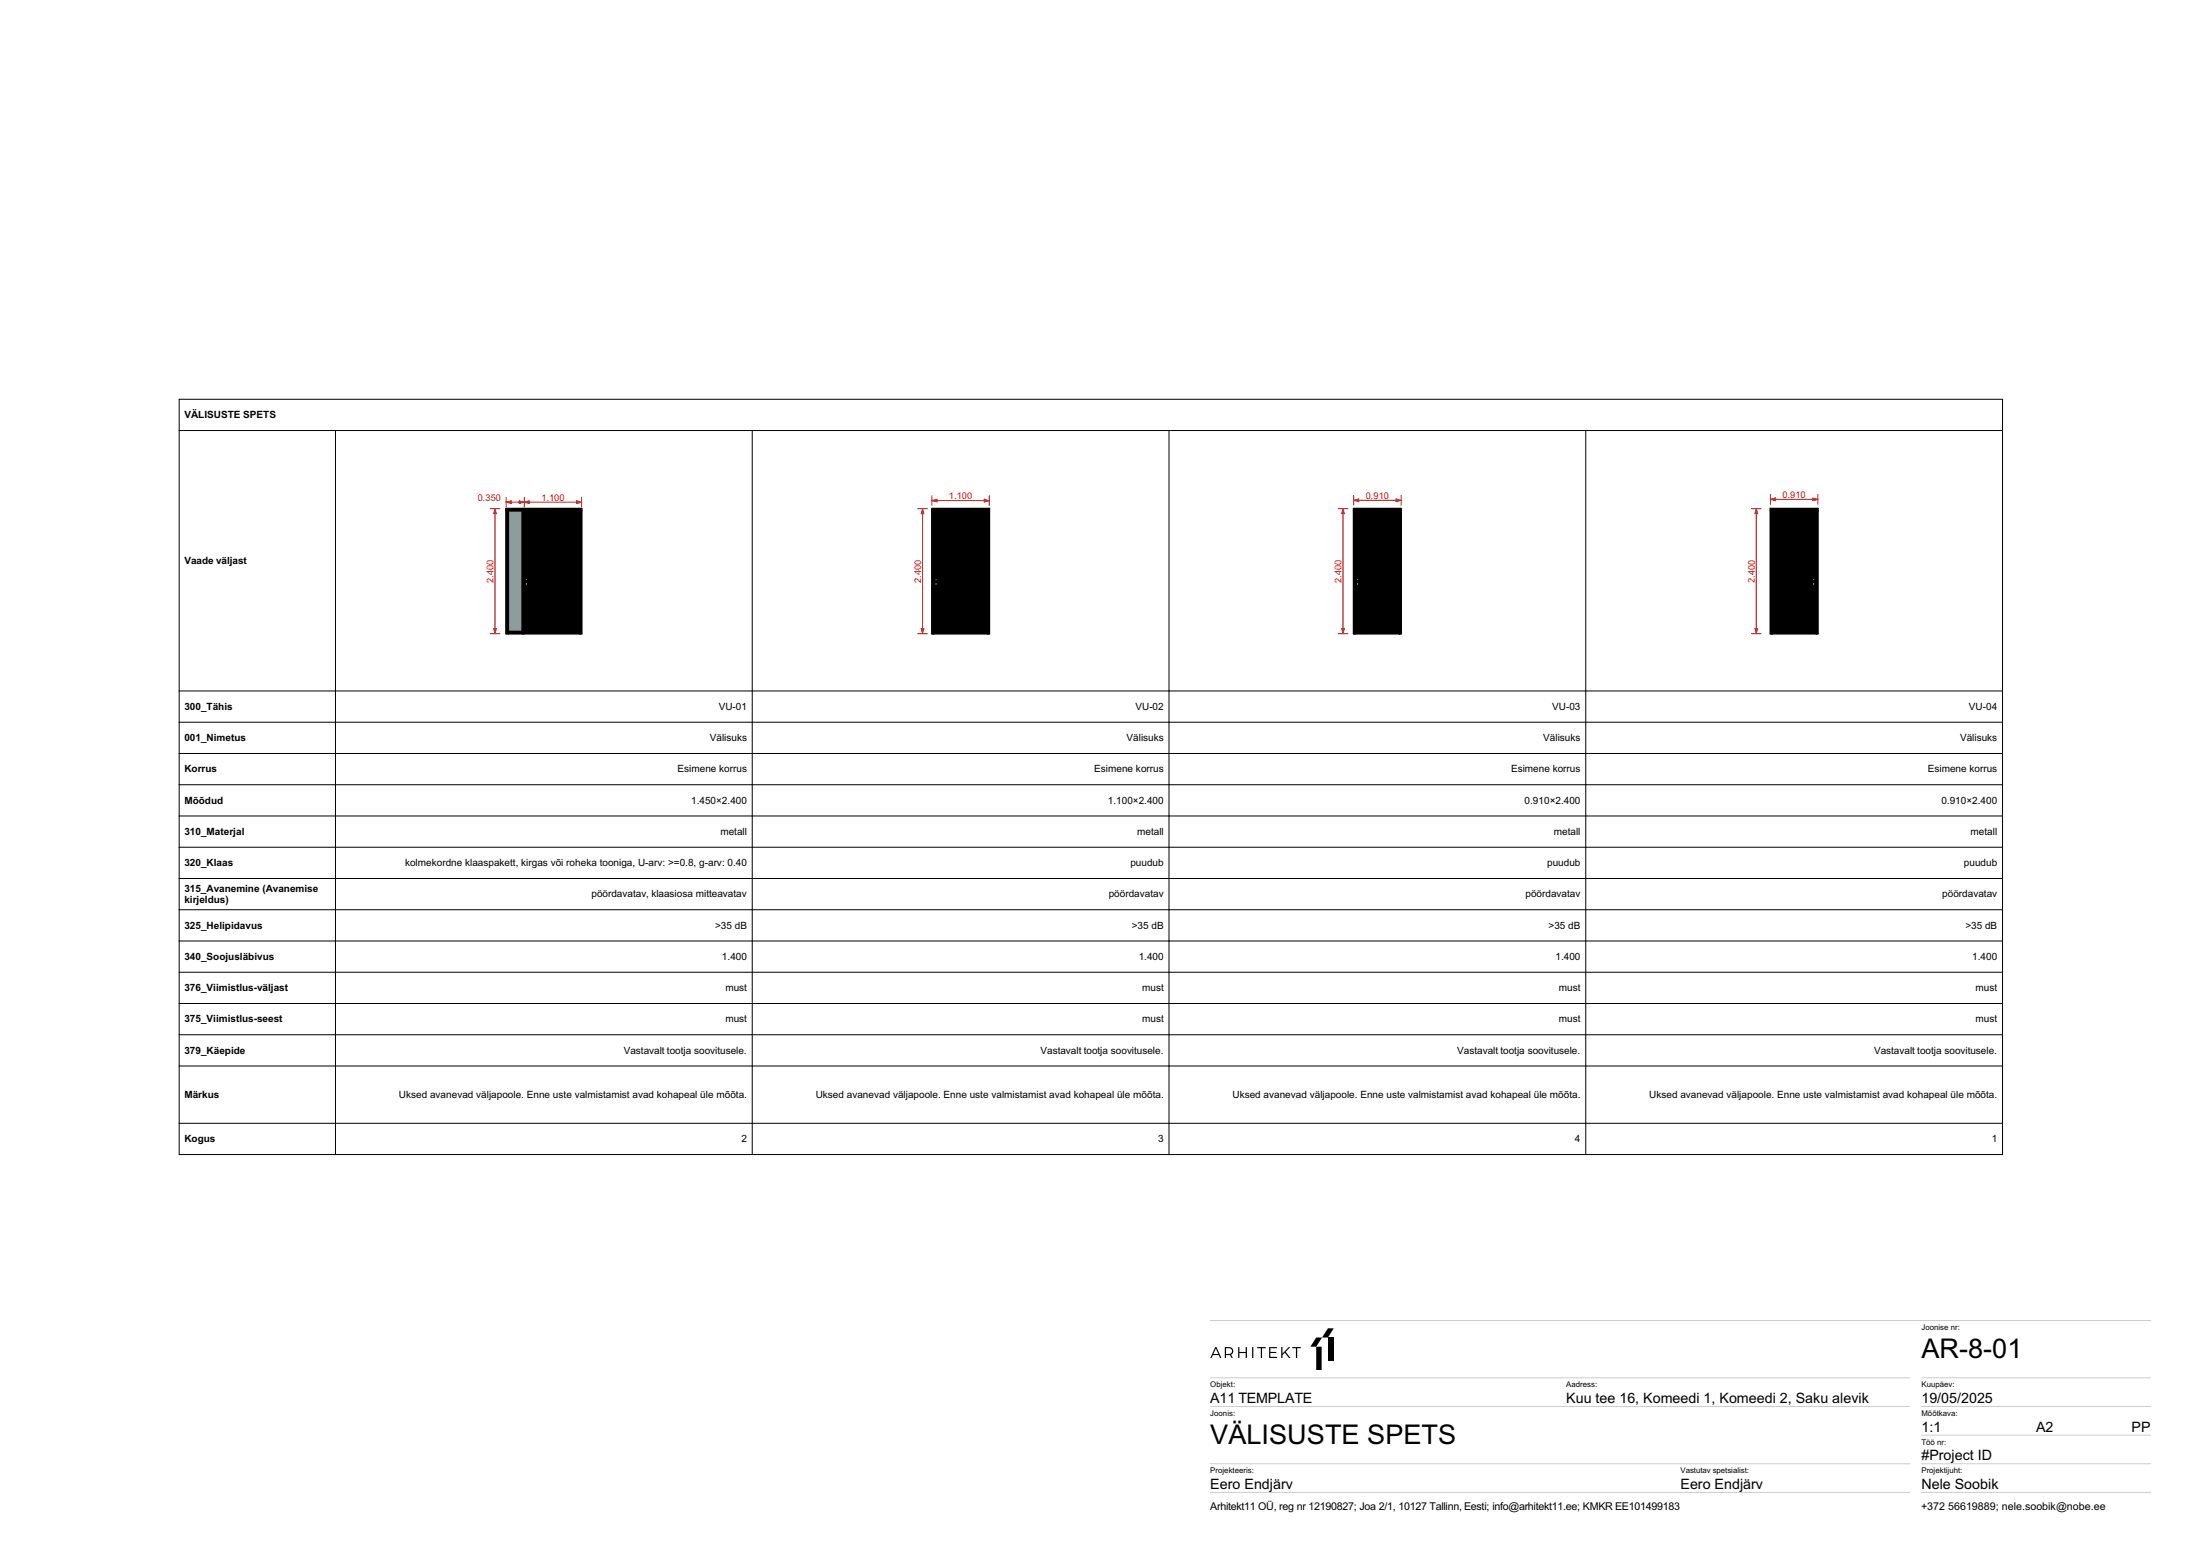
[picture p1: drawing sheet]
<svg xmlns="http://www.w3.org/2000/svg" width="420mm" height="297mm" viewBox="0 0 420 297" stroke-linecap="round" stroke-linejoin="round" font-family="sans-serif">
<g fill="#000">
<path d="M97.1 97.7h14.5v.4h-.2v-.2l-14.3 .2z" fill-rule="evenodd"/>
<path d="M97.1 98.1h.4v23.6h-.4z" fill-rule="evenodd"/>
<path d="M100.2 98.1h.3v23.6h-.3z" fill-rule="evenodd"/>
<path d="M235.1 258.6h1l.5 .3 .1 .7-.4 .5 .4 .6h-.3l-.3-.6-.8 .1v.5h-.2zM235.3 258.8v1.1h.8l.3-.1 .1-.4-.2-.4z" fill-rule="evenodd"/>
<path d="M237.7 258.6h.2v1h1.2v-1h.3v2.1h-.3v-.9h-1.2v.9h-.2z" fill-rule="evenodd"/>
<path d="M241.3 258.6h1.7v.2h-.7v1.9h-.3v-1.9h-.7z" fill-rule="evenodd"/>
<path d="M243.6 258.6h1.5v.2h-1.3v.7h1.2v.3h-1.2v.7h1.3v.2h-1.5z" fill-rule="evenodd"/>
<path d="M245.9 258.6h.3v1.3l1.2-1.3h.3l-.9 .9 .9 1.2h-.3l-.8-1-.4 .4v.6h-.3z" fill-rule="evenodd"/>
<path d="M248.1 258.6h1.6v.2h-.7v1.9h-.2v-1.9h-.7z" fill-rule="evenodd"/>
<path d="M252.7 256.8h1.1l1.1-1.8h1.1l-1.1 1.8h-1.1l-1.1 1.7h-1.2z" fill-rule="evenodd"/>
<path d="M233.3 258.6h.2l1 2.1h-.3l-.2-.5h-1.2l-.2 .5h-.3zM233.4 258.9l-.5 1h1z" fill-rule="evenodd"/>
<path d="M252.7 258.5h1v4.5h-1z" fill-rule="evenodd"/>
<path d="M254.9 256.8h1v4.5h-1z" fill-rule="evenodd"/>
</g>
<path d="M240.5 258.6v2.1" fill="none" stroke="#000" stroke-width=".24"/>
<path d="M232.3 253.5h180.5M232.3 264.5h134.3M232.3 270h134.3M368.8 264.5h44M368.8 275.5h44M368.8 270h44M232.3 281h134.3M232.3 286.5h134.3M368.8 281h44M368.8 286.5h44" fill="none" stroke="#ccc" stroke-width=".19"/>
<path d="M97.5 121.5h2.7" fill="none" stroke="#000" stroke-width=".4"/>
<path d="M111.5 98.1v23.6" fill="none" stroke="#000" stroke-width=".28"/>
<g fill="#b5b6c1">
<path d="M100.8 110.9h.3l.2 .1v.6l-.3 .1h.3v.7a.25 .25 0 0 1-.3 .2 .25 .25 0 0 1-.2-.2z" fill-rule="evenodd"/>
<path d="M101.1 111.6h1.1v.1h-1.1z" fill-rule="evenodd"/>
<path d="M101 111.6l.1 .1z" fill-rule="evenodd"/>
<path d="M101 111.6v.1z" fill-rule="evenodd"/>
<path d="M101 111.6v.1z" fill-rule="evenodd"/>
</g>
<path d="M100.5 97.9h10.9v23.8h-10.9zM100.8 110.9v1.5a.25 .25 0 0 0 .2 .2 .25 .25 0 0 0 .3-.2v-.7h.9v-.1h-.9v-.6l-.2-.1z" fill-rule="evenodd" fill="#000"/>
<path d="M97.5 98.1h2.7v23.2h-2.7z" fill-rule="evenodd" fill="#8d9d9e"/>
<g fill="none" stroke="#000" stroke-width=".35">
<path d="M97.1 97.7h14.5v24h-14.5zM97.5 98.1h2.7v23.2h-2.7zM109.6 99.9l-.5 .5M110.5 98.9l-.6 .6M111.4 97.9v23.8l-.6-.6M111.4 97.9l-.6 .6M111.4 97.9h-10.9v23.8M101 111.6h1.2v.1h-1.2zM101.1 109.2l-.6 .6 .6 .6M101.2 110.5l.5 .6M101.3 111.6v-.5a.25 .25 0 0 0-.3-.2 .25 .25 0 0 0-.2 .2v1.3a.25 .25 0 0 0 .2 .2 .25 .25 0 0 0 .3-.2v-.7M101.7 108.5l-.5 .6"/>
<path d="M102.1 111.5l.5 .6M102.6 107.5l-.5 .6M102.9 112.4l.6 .6M103.5 106.6l-.6 .6M103.8 113.4l.6 .6M104.4 105.6l-.6 .6M104.7 114.3l.5 .6M105.2 104.7l-.5 .5M105.6 115.3l.5 .6M106.1 103.7l-.5 .6M106.4 116.3l.6 .6M107 102.7l-.6 .6"/>
<path d="M107.3 117.2l.6 .6M107.9 101.8l-.6 .6M108.2 118.2l.5 .6M108.7 100.8l-.5 .6M109.1 119.1l.5 .6M109.9 120.1l.6 .6"/>
</g>
<path d="M98.1 96.4h1.6" fill="none" stroke="#f00" stroke-width=".19"/>
<path d="M97.1 96.4l1-.2v.5z" fill="#f00"/>
<path d="M97.1 96.4l1-.2v.5z" fill="none" stroke="#f00" stroke-width=".19"/>
<path d="M99.7 96.2l.9 .2-.9 .3z" fill="#f00"/>
<path d="M97.1 95.5v1.8M99.7 96.2l.9 .2-.9 .3zM100.6 95.5v1.8M101.6 96.4h9.1" fill="none" stroke="#f00" stroke-width=".19"/>
<path d="M100.6 96.4l1-.2v.5z" fill="#f00"/>
<path d="M100.6 96.4l1-.2v.5z" fill="none" stroke="#f00" stroke-width=".19"/>
<path d="M110.7 96.2l.9 .2-.9 .3z" fill="#f00"/>
<path d="M95 98.6v22.1M110.7 96.2l.9 .2-.9 .3zM111.6 95.5v1.8" fill="none" stroke="#f00" stroke-width=".19"/>
<path d="M94.8 120.7h.5l-.3 1z" fill="#f00"/>
<path d="M94.8 120.7h.5l-.3 1z" fill="none" stroke="#f00" stroke-width=".19"/>
<path d="M95 97.7l.3 .9h-.5z" fill="#f00"/>
<path d="M94.1 97.7h1.9M95 97.7l.3 .9h-.5zM94.1 121.7h1.9" fill="none" stroke="#f00" stroke-width=".19"/>
<path d="M179 98.1v23.6M189.8 98.1v23.6" fill="none" stroke="#000" stroke-width=".28"/>
<path d="M178.9 97.7h11v.4h-.3v-.2h-10.4v.2h-.3z" fill-rule="evenodd" fill="#000"/>
<g fill="#b5b6c1">
<path d="M179.5 110.9h.3l.1 .1v.6l-.3 .1h.3v.7a.25 .25 0 0 1-.2 .2 .25 .25 0 0 1-.3-.2z" fill-rule="evenodd"/>
<path d="M179.7 111.6h1.1v.1h-1.1z" fill-rule="evenodd"/>
<path d="M179.7 111.6v.1z" fill-rule="evenodd"/>
<path d="M179.6 111.6l.1 .1z" fill-rule="evenodd"/>
<path d="M179.6 111.6v.1z" fill-rule="evenodd"/>
</g>
<path d="M179.2 97.9h10.4v23.8h-10.4zM179.5 110.9l-.1 1.5a.25 .25 0 0 0 .3 .2 .25 .25 0 0 0 .2-.2v-.7h.9v-.1h-.9v-.6l-.1-.1z" fill-rule="evenodd" fill="#000"/>
<g fill="none" stroke="#000" stroke-width=".35">
<path d="M178.9 97.7h11v24h-11zM187.9 99.9l-.5 .6M188.8 98.9l-.6 .6M189.6 97.9v23.8l-.5-.6M189.6 97.9l-.5 .6M189.6 97.9h-10.4v23.8M179.6 111.6h1.2v.1h-1.2zM179.9 111.6v-.5a.25 .25 0 0 0-.2-.2 .25 .25 0 0 0-.3 .2v1.3a.25 .25 0 0 0 .3 .2 .25 .25 0 0 0 .2-.2v-.7M180.2 108.7l-1 1.1 1 1.1M180.5 111.3l.3 .3M180.8 111.6l.2 .3M181 107.7l-.5 .6"/>
<path d="M181.4 112.3l.5 .6M181.9 106.7l-.5 .6M182.2 113.2l.5 .6M182.7 105.7l-.5 .6M183.1 114.2l.5 .6M183.6 104.8l-.5 .6M183.9 115.2l.6 .6M184.5 103.8l-.6 .6M184.8 116.2l.5 .6M185.3 102.8l-.5 .6M185.7 117.2l.5 .6M186.2 101.8l-.5 .6"/>
<path d="M186.5 118.1l.5 .6M187 100.9l-.5 .6M187.4 119.1l.5 .6M188.2 120.1l.6 .6"/>
</g>
<path d="M179.9 96.1h9" fill="none" stroke="#f00" stroke-width=".19"/>
<path d="M178.9 96.1l1-.3v.6z" fill="#f00"/>
<path d="M178.9 96.1l1-.3v.6z" fill="none" stroke="#f00" stroke-width=".19"/>
<path d="M188.9 95.8l1 .3-1 .3z" fill="#f00"/>
<path d="M177.1 98.6v22.1M178.9 95.2v1.8M188.9 95.8l1 .3-1 .3zM189.9 95.2v1.8" fill="none" stroke="#f00" stroke-width=".19"/>
<path d="M176.8 120.7h.5l-.2 1z" fill="#f00"/>
<path d="M176.8 120.7h.5l-.2 1z" fill="none" stroke="#f00" stroke-width=".19"/>
<path d="M177.1 97.7l.2 .9h-.5z" fill="#f00"/>
<path d="M176.2 97.7h1.8M177.1 97.7l.2 .9h-.5zM176.2 121.7h1.8" fill="none" stroke="#f00" stroke-width=".19"/>
<path d="M260 98.1v23.6M268.8 98.1v23.6" fill="none" stroke="#000" stroke-width=".28"/>
<path d="M259.8 97.7h9.1v.4h-.2v-.2h-8.6v.2h-.3z" fill-rule="evenodd" fill="#000"/>
<g fill="#b5b6c1">
<path d="M260.4 110.9h.3l.2 .1v.6l-.3 .1h.3v.7a.25 .25 0 0 1-.3 .2 .25 .25 0 0 1-.2-.2z" fill-rule="evenodd"/>
<path d="M260.7 111.6h1.1v.1h-1.1z" fill-rule="evenodd"/>
<path d="M260.6 111.6l.1 .1z" fill-rule="evenodd"/>
<path d="M260.6 111.6v.1z" fill-rule="evenodd"/>
<path d="M260.6 111.6v.1z" fill-rule="evenodd"/>
</g>
<path d="M260.1 97.9h8.6v23.8h-8.6zM260.4 110.9v1.5a.25 .25 0 0 0 .2 .2 .25 .25 0 0 0 .3-.2v-.7h.9v-.1h-.9v-.6l-.2-.1z" fill-rule="evenodd" fill="#000"/>
<g fill="none" stroke="#000" stroke-width=".35">
<path d="M259.8 97.7h9.1v24h-9.1zM267.9 99l-.5 .6M268.7 97.9v23.8l-.5-.7M268.7 97.9l-.5 .7M268.7 97.9h-8.6v23.8M260.6 111.6h1.2v.1h-1.2zM260.9 111.6v-.5a.25 .25 0 0 0-.3-.2 .25 .25 0 0 0-.2 .2v1.3a.25 .25 0 0 0 .2 .2 .25 .25 0 0 0 .3-.2v-.7M261.1 108.5l-1 1.3 1 1.3M261.4 111.5v.1M261.5 111.7l.3 .5M261.8 107.4l-.4 .7M262.1 112.6l.5 .6"/>
<path d="M262.6 106.4l-.5 .6M262.9 113.6l.4 .7M263.3 105.3l-.4 .7M263.6 114.7l.5 .6M264.1 104.3l-.5 .6M264.4 115.7l.5 .7M264.9 103.2l-.5 .7M265.2 116.8l.4 .6M265.6 102.2l-.4 .6M265.9 117.8l.5 .7M266.4 101.1l-.5 .6M266.7 118.9l.4 .6"/>
<path d="M267.1 100l-.4 .7M267.4 120l.5 .6"/>
</g>
<path d="M260.8 96.1h7.2" fill="none" stroke="#f00" stroke-width=".19"/>
<path d="M259.8 96.1l1-.3v.5z" fill="#f00"/>
<path d="M259.8 96.1l1-.3v.5z" fill="none" stroke="#f00" stroke-width=".19"/>
<path d="M268 95.8l.9 .3-.9 .2z" fill="#f00"/>
<path d="M257.8 98.6v22.1M259.8 95.1v1.9M268 95.8l.9 .3-.9 .2zM268.9 95.1v1.9" fill="none" stroke="#f00" stroke-width=".19"/>
<path d="M257.5 120.7h.6l-.3 1z" fill="#f00"/>
<path d="M257.5 120.7h.6l-.3 1z" fill="none" stroke="#f00" stroke-width=".19"/>
<path d="M257.8 97.7l.3 .9h-.6z" fill="#f00"/>
<path d="M256.9 97.7h1.8M257.8 97.7l.3 .9h-.6zM256.9 121.7h1.8" fill="none" stroke="#f00" stroke-width=".19"/>
<path d="M340 98.1v23.6M348.8 98.1v23.6" fill="none" stroke="#000" stroke-width=".28"/>
<path d="M339.8 97.7h9.1v.4h-.2v-.2h-8.6v.2h-.3z" fill-rule="evenodd" fill="#000"/>
<g fill="#b5b6c1">
<path d="M348 110.9h.3l.1 .1v1.4a.25 .25 0 0 1-.2 .2 .25 .25 0 0 1-.3-.2v-.7l.3-.1h-.3z" fill-rule="evenodd"/>
<path d="M347 111.6h1.1v.1h-1.1z" fill-rule="evenodd"/>
<path d="M348.1 111.6l.1 .1z" fill-rule="evenodd"/>
<path d="M348.2 111.6v.1z" fill-rule="evenodd"/>
<path d="M348.2 111.6v.1z" fill-rule="evenodd"/>
</g>
<path d="M340.1 97.9h8.6v23.8h-8.6zM347 111.6v.1h.9v.7a.25 .25 0 0 0 .3 .2 .25 .25 0 0 0 .2-.2v-1.3a.25 .25 0 0 0-.2-.2 .25 .25 0 0 0-.3 .2v.5z" fill-rule="evenodd" fill="#000"/>
<g fill="none" stroke="#000" stroke-width=".35">
<path d="M339.8 97.7h9.1v24h-9.1zM340.1 97.9v23.8l.5-.7M340.1 97.9l.5 .7M340.1 97.9h8.6v23.8M340.9 99l.5 .6M341.4 120l-.5 .6M341.6 100l.5 .7M342.1 118.9l-.5 .6M342.4 101.1l.5 .6M342.9 117.8l-.5 .7M343.2 102.2l.4 .6M343.6 116.8l-.4 .6"/>
<path d="M343.9 103.2l.5 .7M344.4 115.7l-.5 .7M344.7 104.3l.5 .6M345.2 114.7l-.5 .6M345.4 105.3l.5 .7M345.9 113.6l-.5 .7M346.2 106.4l.5 .6M346.7 112.6l-.5 .6M347 107.4l.4 .7M347 111.6h1.2v.1h-1.2zM347.3 111.7l-.3 .5M347.4 111.5v.1"/>
<path d="M347.7 108.5l1 1.3-1 1.3M347.9 111.6v-.5a.25 .25 0 0 1 .3-.2 .25 .25 0 0 1 .2 .2v1.3a.25 .25 0 0 1-.2 .2 .25 .25 0 0 1-.3-.2v-.7"/>
</g>
<path d="M340.8 95.9h7.2" fill="none" stroke="#f00" stroke-width=".19"/>
<path d="M339.8 95.9l1-.3v.5z" fill="#f00"/>
<path d="M339.8 95.9l1-.3v.5z" fill="none" stroke="#f00" stroke-width=".19"/>
<path d="M348 95.6l.9 .3-.9 .2z" fill="#f00"/>
<path d="M337.1 98.6v22.1M339.8 94.9v1.9M348 95.6l.9 .3-.9 .2zM348.9 94.9v1.9" fill="none" stroke="#f00" stroke-width=".19"/>
<path d="M336.9 120.7h.5l-.3 1z" fill="#f00"/>
<path d="M336.9 120.7h.5l-.3 1z" fill="none" stroke="#f00" stroke-width=".19"/>
<path d="M337.1 97.7l.3 .9h-.5z" fill="#f00"/>
<path d="M336.2 97.7h1.9M337.1 97.7l.3 .9h-.5zM336.2 121.7h1.9" fill="none" stroke="#f00" stroke-width=".19"/>
<g fill="none" stroke="#000" stroke-width=".19">
<path d="M34.4 76.7h350v145h-350zM34.4 82.7h350M64.4 82.7v139M144.4 82.7v139M224.4 82.7v139M304.4 82.7v139M34.4 138.7h350M34.4 132.7h350M34.4 156.7h350M34.4 150.7h350M34.4 144.7h350M34.4 174.7h350"/>
<path d="M34.4 168.7h350M34.4 162.7h350M34.4 198.7h350M34.4 192.7h350M34.4 186.7h350M34.4 180.7h350M34.4 215.7h350M34.4 204.7h350"/>
</g>
<g font-size="5.2">
<text x="368.8" y="260.7">AR-8-01</text>
<text x="232.3" y="277.2">VÄLISUSTE SPETS</text>
</g>
<g font-size="2.7">
<text x="232.3" y="269.3">A11 TEMPLATE</text>
<text x="300.6" y="269.3">Kuu tee 16, Komeedi 1, Komeedi 2, Saku alevik</text>
<text x="368.8" y="269.3">19/05/2025</text>
<text x="368.8" y="274.8">1:1</text>
<text x="390.8" y="274.8">A2</text>
<text x="409.2" y="274.8">PP</text>
<text x="368.8" y="280.3">#Project ID</text>
<text x="232.3" y="285.8">Eero Endjärv</text>
<text x="322.6" y="285.8">Eero Endjärv</text>
<text x="368.8" y="285.8">Nele Soobik</text>
</g>
<g font-size="2.1">
<text x="232.3" y="289.9">Arhitekt11 OÜ, reg nr 12190827; Joa 2/1, 10127 Tallinn, Eesti; info@arhitekt11.ee; KMKR EE101499183</text>
<text x="368.8" y="289.9">+372 56619889; nele.soobik@nobe.ee</text>
</g>
<g font-size="1.9">
<text x="35.4" y="80.3">VÄLISUSTE SPETS</text>
<text x="35.4" y="108.3">Vaade väljast</text>
<text x="35.4" y="136.3">300_Tähis</text>
<text x="138" y="136.3">VU-01</text>
<text x="218" y="136.3">VU-02</text>
<text x="298" y="136.3">VU-03</text>
<text x="378" y="136.3">VU-04</text>
<text x="35.4" y="142.3">001_Nimetus</text>
<text x="136.2" y="142.3">Välisuks</text>
<text x="216.2" y="142.3">Välisuks</text>
<text x="296.2" y="142.3">Välisuks</text>
<text x="376.2" y="142.3">Välisuks</text>
<text x="35.4" y="148.3">Korrus</text>
<text x="130.1" y="148.3">Esimene korrus</text>
<text x="210.1" y="148.3">Esimene korrus</text>
<text x="290.1" y="148.3">Esimene korrus</text>
<text x="370.1" y="148.3">Esimene korrus</text>
<text x="35.4" y="154.3">Mõõdud</text>
<text x="132.7" y="154.3">1.450×2.400</text>
<text x="212.7" y="154.3">1.100×2.400</text>
<text x="292.7" y="154.3">0.910×2.400</text>
<text x="372.7" y="154.3">0.910×2.400</text>
<text x="35.4" y="160.3">310_Materjal</text>
<text x="138.3" y="160.3">metall</text>
<text x="218.3" y="160.3">metall</text>
<text x="298.3" y="160.3">metall</text>
<text x="378.3" y="160.3">metall</text>
<text x="35.4" y="166.3">320_Klaas</text>
<text x="77.8" y="166.3">kolmekordne klaaspakett, kirgas või roheka tooniga, U-arv: &gt;=0.8, g-arv: 0.40</text>
<text x="217" y="166.3">puudub</text>
<text x="297" y="166.3">puudub</text>
<text x="377" y="166.3">puudub</text>
<text x="35.4" y="171.2">315_Avanemine (Avanemise</text>
<text x="35.4" y="173.4">kirjeldus)</text>
<text x="113.5" y="172.3">pöördavatav, klaasiosa mitteavatav</text>
<text x="212.8" y="172.3">pöördavatav</text>
<text x="292.8" y="172.3">pöördavatav</text>
<text x="372.8" y="172.3">pöördavatav</text>
<text x="35.4" y="178.3">325_Helipidavus</text>
<text x="137.3" y="178.3">&gt;35 dB</text>
<text x="217.3" y="178.3">&gt;35 dB</text>
<text x="297.3" y="178.3">&gt;35 dB</text>
<text x="377.3" y="178.3">&gt;35 dB</text>
<text x="35.4" y="184.3">340_Soojusläbivus</text>
<text x="138.6" y="184.3">1.400</text>
<text x="218.6" y="184.3">1.400</text>
<text x="298.6" y="184.3">1.400</text>
<text x="378.6" y="184.3">1.400</text>
<text x="35.4" y="190.3">376_Viimistlus-väljast</text>
<text x="139.2" y="190.3">must</text>
<text x="219.2" y="190.3">must</text>
<text x="299.2" y="190.3">must</text>
<text x="379.2" y="190.3">must</text>
<text x="35.4" y="196.3">375_Viimistlus-seest</text>
<text x="139.2" y="196.3">must</text>
<text x="219.2" y="196.3">must</text>
<text x="299.2" y="196.3">must</text>
<text x="379.2" y="196.3">must</text>
<text x="35.4" y="202.3">379_Käepide</text>
<text x="119.7" y="202.3">Vastavalt tootja soovitusele.</text>
<text x="199.7" y="202.3">Vastavalt tootja soovitusele.</text>
<text x="279.7" y="202.3">Vastavalt tootja soovitusele.</text>
<text x="359.7" y="202.3">Vastavalt tootja soovitusele.</text>
<text x="35.4" y="210.8">Märkus</text>
<text x="76.6" y="210.8">Uksed avanevad väljapoole. Enne uste valmistamist avad kohapeal üle mõõta.</text>
<text x="156.6" y="210.8">Uksed avanevad väljapoole. Enne uste valmistamist avad kohapeal üle mõõta.</text>
<text x="236.6" y="210.8">Uksed avanevad väljapoole. Enne uste valmistamist avad kohapeal üle mõõta.</text>
<text x="316.6" y="210.8">Uksed avanevad väljapoole. Enne uste valmistamist avad kohapeal üle mõõta.</text>
<text x="35.4" y="219.3">Kogus</text>
<text x="142.3" y="219.3">2</text>
<text x="222.3" y="219.3">3</text>
<text x="302.3" y="219.3">4</text>
<text x="382.3" y="219.3">1</text>
</g>
<g font-size="1.8" fill="#f00">
<text x="182.2" y="95.8">1.100</text>
<text x="262.2" y="95.8">0.910</text>
<text x="342.2" y="95.6">0.910</text>
<text x="91.7" y="96.2">0.350</text>
<text x="103.9" y="96.2">1.100</text>
<text x="94.8" y="111.9" transform="rotate(-90 94.8 111.9)">2.400</text>
<text x="176.8" y="111.9" transform="rotate(-90 176.8 111.9)">2.400</text>
<text x="257.5" y="111.9" transform="rotate(-90 257.5 111.9)">2.400</text>
<text x="336.9" y="111.9" transform="rotate(-90 336.9 111.9)">2.400</text>
</g>
<g font-size="1.5">
<text x="368.8" y="255.4">Joonise nr:</text>
<text x="232.3" y="266.4">Objekt:</text>
<text x="300.6" y="266.4">Aadress:</text>
<text x="368.8" y="266.4">Kuupäev:</text>
<text x="232.3" y="271.9">Joonis:</text>
<text x="368.8" y="271.9">Mõõtkava:</text>
<text x="368.8" y="277.4">Töö nr:</text>
<text x="232.3" y="282.9">Projekteeris:</text>
<text x="322.6" y="282.9">Vastutav spetsialist:</text>
<text x="368.8" y="282.9">Projektijuht:</text>
</g>
</svg>
